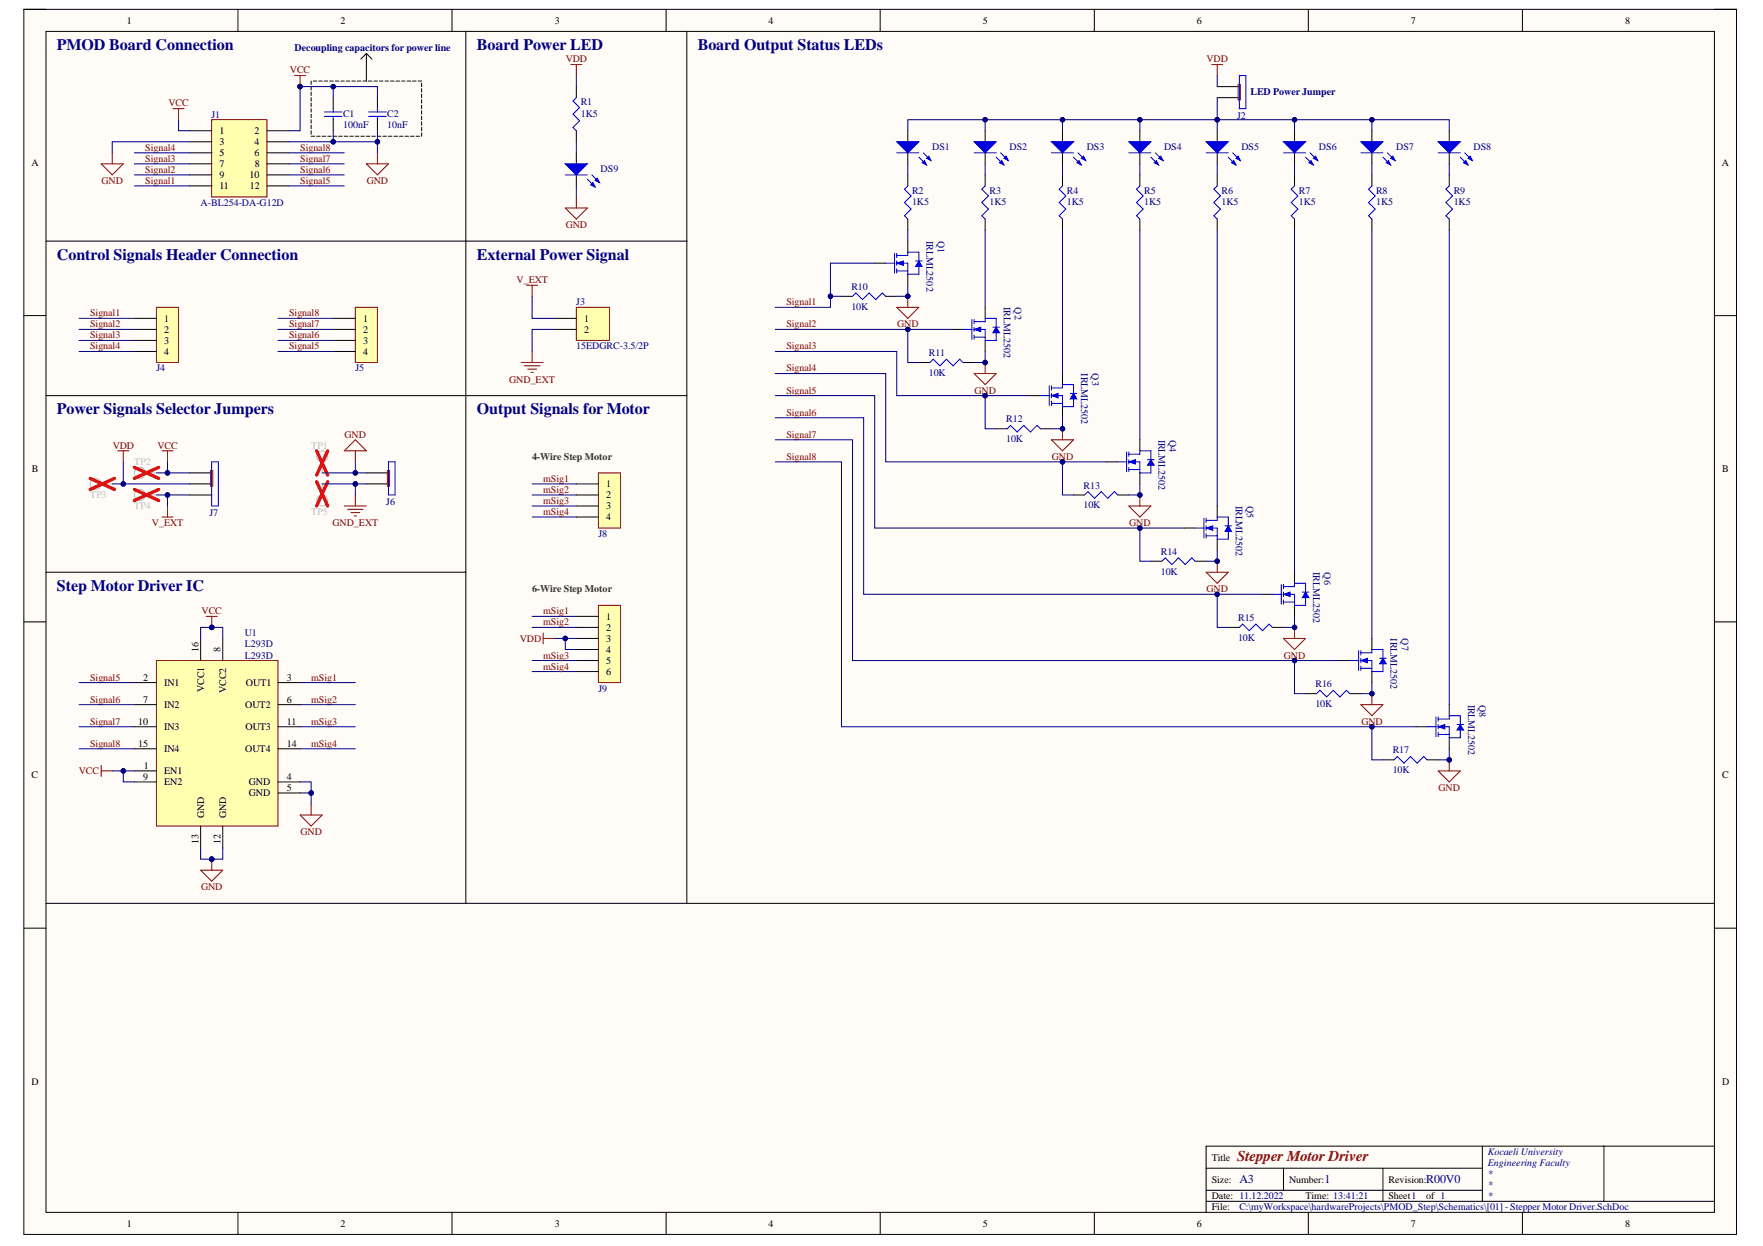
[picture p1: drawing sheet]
<svg xmlns="http://www.w3.org/2000/svg" width="297mm" height="210mm" viewBox="0 0 297 210" stroke-linecap="round" stroke-linejoin="round" font-family="sans-serif">
<path d="M4 1.6h288.6v206.4h-288.6z" fill-rule="evenodd" fill="#fffcf8"/>
<path d="M4 1.6h288.6v206.4h-288.6z" fill="none" stroke="#000" stroke-width=".17"/>
<path d="M7.7 5.3h281.2v198.9h-281.2z" fill-rule="evenodd" fill="#fffcf8"/>
<g fill="none" stroke="#000" stroke-width=".17">
<path d="M4 1.6h3.7M7.7 5.3h281.2v198.9h-281.2zM40.1 1.6v3.7M76.2 1.6v3.7M112.2 1.6v3.7M148.3 1.6v3.7M184.4 1.6v3.7M220.4 1.6v3.7M256.5 1.6v3.7M288.9 1.6h3.7v3.7M4 53.2h3.7M147.4 44.3h1.8"/>
<path d="M152.9 40.6v1.9M152.9 46.2v1.9M288.9 53.2h3.7M4 104.8h3.7M288.9 104.8h3.7M4 156.4h3.7M288.9 156.4h3.7M203.2 196.8h46.6M216.2 196.8v3.7M233 196.8v5.6M249.8 193.1v9.3M270.2 193.1v9.3"/>
<path d="M288.9 193.1h-85.7v11.1M40.1 204.2v3.8M76.2 204.2v3.8M112.2 204.2v3.8M148.3 204.2v3.8M184.4 204.2v3.8M203.2 202.4h85.7M203.2 200.5h46.6M220.4 204.2v3.8M256.5 204.2v3.8M292.6 204.2v3.8"/>
</g>
<path d="M149.2 44.3h1.5M150.7 42.7v3.3M151.1 43h1.8M151.1 44.3h1.8v1.9M151.1 45.6h1.8M151.1 42.7v.7M151.1 44v.7M151.1 45.3v.7" fill="none" stroke="#00f" stroke-width=".17"/>
<path d="M151.1 44.3l1.1-.3v.7z" fill="#00f"/>
<path d="M151.1 44.3l1.1-.3v.7zM152.9 43v-.5h1.9v1.5M154.8 44.9v1.3h-1.9" fill="none" stroke="#00f" stroke-width=".17"/>
<path d="M154.8 44l.6 .9h-1.1z" fill="#00f"/>
<path d="M143.6 49.9l.6-.5 1.1 1.1 1.1-1.1 1.2 1.1 1.1-1.1 .5 .5M154.3 44h1.1M154.8 44l.6 .9h-1.1z" fill="none" stroke="#00f" stroke-width=".17"/>
<path d="M141.8 49.9h1.8M149.2 49.9h1.9" fill="none" stroke="#000" stroke-width=".17"/>
<path d="M151.1 51.8h3.7l-1.9 1.8zM152.9 49.9v1.9" fill="none" stroke="#800000" stroke-width=".17"/>
<circle cx="152.9" cy="49.9" r=".37" fill="#000080"/>
<circle cx="152.9" cy="49.9" r=".37" fill="none" stroke="#000080" stroke-width=".17"/>
<path d="M152.9 22v1.9M152.9 25.7v1.9M152.9 29.5v1.8M152.9 36.9v1.9" fill="none" stroke="#000" stroke-width=".17"/>
<path d="M152.9 31.3l-.5 .6 1.1 1.1-1.1 1.1 1.1 1.1-1.1 1.1 .5 .6" fill="none" stroke="#00f" stroke-width=".17"/>
<path d="M151.1 23.9h3.7l-1.9 1.8z" fill="#00f"/>
<path d="M151.1 23.9h3.7l-1.9 1.8zM154.8 26.5l1.3 1.3M155.6 25.7l1.3 1.3" fill="none" stroke="#00f" stroke-width=".17"/>
<path d="M155.4 27.4l.3-.4 .4 .8z" fill="#00f"/>
<path d="M155.4 27.4l.3-.4 .4 .8z" fill="none" stroke="#00f" stroke-width=".17"/>
<path d="M156.1 26.7l.4-.4 .4 .7z" fill="#00f"/>
<path d="M151.1 25.7h3.7M156.1 26.7l.4-.4 .4 .7zM162.3 55.5h1.4M163.7 53.8v3.4M164.1 54.2h1.9M164.1 55.5h1.9v1.9M164.1 56.8h1.9M164.1 53.8v.8M164.1 55.1v.8M164.1 56.4v.8" fill="none" stroke="#00f" stroke-width=".17"/>
<path d="M160.4 55.5h1.9M166 51.8v1.8M166 57.4v1.8" fill="none" stroke="#000" stroke-width=".17"/>
<path d="M164.1 55.5l1.1-.4v.8z" fill="#00f"/>
<path d="M164.1 55.5l1.1-.4v.8zM166 54.2v-.6h1.8v1.5M167.8 56.1v1.3h-1.8" fill="none" stroke="#00f" stroke-width=".17"/>
<path d="M167.8 55.1l.6 1h-1.1z" fill="#00f"/>
<path d="M167.3 55.1h1.1M167.8 55.1l.6 1h-1.1zM156.7 61.1l.5-.6 1.2 1.1 1.1-1.1 1.1 1.1 1.1-1.1 .6 .6" fill="none" stroke="#00f" stroke-width=".17"/>
<path d="M154.8 61.1h1.9M162.3 61.1h1.8" fill="none" stroke="#000" stroke-width=".17"/>
<path d="M164.1 62.9h3.7l-1.8 1.9zM166 61.1v1.8" fill="none" stroke="#800000" stroke-width=".17"/>
<circle cx="166" cy="61.1" r=".37" fill="#000080"/>
<circle cx="166" cy="61.1" r=".37" fill="none" stroke="#000080" stroke-width=".17"/>
<path d="M166 22v1.9M166 25.7v1.9M166 29.5v1.8M166 36.9v1.9" fill="none" stroke="#000" stroke-width=".17"/>
<path d="M166 31.3l-.6 .6 1.1 1.1-1.1 1.1 1.1 1.1-1.1 1.1 .6 .6" fill="none" stroke="#00f" stroke-width=".17"/>
<path d="M164.1 23.9h3.7l-1.8 1.8z" fill="#00f"/>
<path d="M164.1 23.9h3.7l-1.8 1.8zM167.8 26.5l1.3 1.3M168.6 25.7l1.3 1.3" fill="none" stroke="#00f" stroke-width=".17"/>
<path d="M168.4 27.4l.4-.4 .3 .8z" fill="#00f"/>
<path d="M168.4 27.4l.4-.4 .3 .8z" fill="none" stroke="#00f" stroke-width=".17"/>
<path d="M169.1 26.7l.4-.4 .4 .7z" fill="#00f"/>
<path d="M164.1 25.7h3.7M169.1 26.7l.4-.4 .4 .7zM179 31.3l-.5 .6 1.1 1.1-1.1 1.1 1.1 1.1-1.1 1.1 .5 .6" fill="none" stroke="#00f" stroke-width=".17"/>
<path d="M179 22v1.9M179 25.7v1.9M179 29.5v1.8M179 36.9v1.9" fill="none" stroke="#000" stroke-width=".17"/>
<path d="M177.2 23.9h3.7l-1.9 1.8z" fill="#00f"/>
<path d="M177.2 23.9h3.7l-1.9 1.8zM180.9 26.5l1.3 1.3M181.6 25.7l1.3 1.4" fill="none" stroke="#00f" stroke-width=".17"/>
<path d="M181.4 27.4l.4-.3 .4 .7z" fill="#00f"/>
<path d="M181.4 27.4l.4-.3 .4 .7z" fill="none" stroke="#00f" stroke-width=".17"/>
<path d="M182.2 26.7l.4-.4 .3 .8z" fill="#00f"/>
<path d="M177.2 25.7h3.7M182.2 26.7l.4-.4 .3 .8zM192 31.3l-.5 .6 1.1 1.1-1.1 1.1 1.1 1.1-1.1 1.1 .5 .6" fill="none" stroke="#00f" stroke-width=".17"/>
<path d="M192 22v1.9M192 25.7v1.9M192 29.5v1.8M192 36.9v1.9" fill="none" stroke="#000" stroke-width=".17"/>
<path d="M190.2 23.9h3.7l-1.9 1.8z" fill="#00f"/>
<path d="M190.2 23.9h3.7l-1.9 1.8zM193.9 26.5l1.3 1.3M194.6 25.7l1.4 1.4" fill="none" stroke="#00f" stroke-width=".17"/>
<path d="M194.5 27.4l.3-.3 .4 .7z" fill="#00f"/>
<path d="M194.5 27.4l.3-.3 .4 .7z" fill="none" stroke="#00f" stroke-width=".17"/>
<path d="M195.2 26.7l.4-.4 .4 .8z" fill="#00f"/>
<path d="M190.2 25.7h3.7M195.2 26.7l.4-.4 .4 .8zM205.1 31.3l-.6 .6 1.1 1.1-1.1 1.1 1.1 1.1-1.1 1.1 .6 .6" fill="none" stroke="#00f" stroke-width=".17"/>
<path d="M205.1 22v1.9M205.1 25.7v1.9M205.1 29.5v1.8M205.1 36.9v1.9" fill="none" stroke="#000" stroke-width=".17"/>
<path d="M203.2 23.9h3.7l-1.8 1.8z" fill="#00f"/>
<path d="M203.2 23.9h3.7l-1.8 1.8zM206.9 26.5l1.3 1.3M207.7 25.7l1.3 1.4" fill="none" stroke="#00f" stroke-width=".17"/>
<path d="M207.5 27.4l.4-.3 .3 .7z" fill="#00f"/>
<path d="M207.5 27.4l.4-.3 .3 .7z" fill="none" stroke="#00f" stroke-width=".17"/>
<path d="M208.2 26.7l.4-.4 .4 .8z" fill="#00f"/>
<path d="M203.2 25.7h3.7M208.2 26.7l.4-.4 .4 .8zM218.1 31.3l-.6 .6 1.2 1.1-1.2 1.1 1.2 1.1-1.2 1.1 .6 .6" fill="none" stroke="#00f" stroke-width=".17"/>
<path d="M218.1 22v1.9M218.1 25.7v1.9M218.1 29.5v1.8M218.1 36.9v1.9" fill="none" stroke="#000" stroke-width=".17"/>
<path d="M216.2 23.9h3.8l-1.9 1.8z" fill="#00f"/>
<path d="M216.2 23.9h3.8l-1.9 1.8zM220 26.5l1.3 1.3M220.7 25.7l1.3 1.4" fill="none" stroke="#00f" stroke-width=".17"/>
<path d="M220.5 27.4l.4-.3 .4 .7z" fill="#00f"/>
<path d="M220.5 27.4l.4-.3 .4 .7z" fill="none" stroke="#00f" stroke-width=".17"/>
<path d="M221.3 26.7l.3-.4 .4 .8z" fill="#00f"/>
<path d="M216.2 25.7h3.8M221.3 26.7l.3-.4 .4 .8zM231.1 31.3l-.5 .6 1.1 1.1-1.1 1.1 1.1 1.1-1.1 1.1 .5 .6" fill="none" stroke="#00f" stroke-width=".17"/>
<path d="M231.1 22v1.9M231.1 25.7v1.9M231.1 29.5v1.8M231.1 36.9v1.9" fill="none" stroke="#000" stroke-width=".17"/>
<path d="M229.3 23.9h3.7l-1.9 1.8z" fill="#00f"/>
<path d="M229.3 23.9h3.7l-1.9 1.8zM233 26.5l1.3 1.3M233.7 25.7l1.4 1.4" fill="none" stroke="#00f" stroke-width=".17"/>
<path d="M233.6 27.4l.3-.3 .4 .7z" fill="#00f"/>
<path d="M233.6 27.4l.3-.3 .4 .7z" fill="none" stroke="#00f" stroke-width=".17"/>
<path d="M234.3 26.7l.4-.4 .4 .8z" fill="#00f"/>
<path d="M229.3 25.7h3.7M234.3 26.7l.4-.4 .4 .8zM244.2 31.3l-.6 .6 1.1 1.1-1.1 1.1 1.1 1.1-1.1 1.1 .6 .6" fill="none" stroke="#00f" stroke-width=".17"/>
<path d="M244.2 22v1.9M244.2 25.7v1.9M244.2 29.5v1.8M244.2 36.9v1.9" fill="none" stroke="#000" stroke-width=".17"/>
<path d="M242.3 23.9h3.7l-1.8 1.8z" fill="#00f"/>
<path d="M242.3 23.9h3.7l-1.8 1.8zM246 26.5l1.3 1.3M246.8 25.7l1.3 1.4" fill="none" stroke="#00f" stroke-width=".17"/>
<path d="M246.6 27.4l.4-.3 .3 .7z" fill="#00f"/>
<path d="M246.6 27.4l.4-.3 .3 .7z" fill="none" stroke="#00f" stroke-width=".17"/>
<path d="M247.3 26.7l.4-.4 .4 .8z" fill="#00f"/>
<path d="M242.3 25.7h3.7M247.3 26.7l.4-.4 .4 .8zM175.3 66.6h1.5M176.8 65v3.3M177.2 65.3h1.8M177.2 66.6h1.8v1.9M177.2 68h1.8M177.2 65v.7M177.2 66.3v.7M177.2 67.6v.7" fill="none" stroke="#00f" stroke-width=".17"/>
<path d="M173.4 66.6h1.9M179 62.9v1.9M179 68.5v1.9" fill="none" stroke="#000" stroke-width=".17"/>
<path d="M177.2 66.6l1.1-.3v.7z" fill="#00f"/>
<path d="M177.2 66.6l1.1-.3v.7zM179 65.3v-.5h1.9v1.5M180.9 67.2v1.3h-1.9" fill="none" stroke="#00f" stroke-width=".17"/>
<path d="M180.9 66.3l.5 .9h-1.1z" fill="#00f"/>
<path d="M172.5 71.7l-1.1 1.1-1.1-1.1-.6 .5M172.5 71.7l1.1 1.1 1.1-1.1 .6 .5M180.3 66.3h1.1M180.9 66.3l.5 .9h-1.1z" fill="none" stroke="#00f" stroke-width=".17"/>
<path d="M167.8 72.2h1.9M175.3 72.2h1.9" fill="none" stroke="#000" stroke-width=".17"/>
<path d="M177.2 74.1h3.7l-1.9 1.8zM179 72.2v1.9" fill="none" stroke="#800000" stroke-width=".17"/>
<circle cx="179" cy="72.2" r=".37" fill="#000080"/>
<circle cx="179" cy="72.2" r=".37" fill="none" stroke="#000080" stroke-width=".17"/>
<path d="M186.5 77.8h1.8M192 74.1v1.8M192 79.7v1.8" fill="none" stroke="#000" stroke-width=".17"/>
<path d="M188.3 77.8h1.5M189.8 76.1v3.4M190.2 76.5h1.8M190.2 77.8h1.8v1.9M190.2 79.1h1.8M190.2 76.1v.8M190.2 77.4v.8M190.2 78.7v.8" fill="none" stroke="#00f" stroke-width=".17"/>
<path d="M190.2 77.8l1.1-.4v.8z" fill="#00f"/>
<path d="M190.2 77.8l1.1-.4v.8zM192 76.5v-.6h1.9v1.5M193.9 78.4v1.3h-1.9" fill="none" stroke="#00f" stroke-width=".17"/>
<path d="M193.9 77.4l.6 1h-1.2z" fill="#00f"/>
<path d="M193.3 77.4h1.2M193.9 77.4l.6 1h-1.2zM182.7 83.4l.6-.6 1.1 1.1 1.1-1.1 1.1 1.1 1.2-1.1 .5 .6" fill="none" stroke="#00f" stroke-width=".17"/>
<path d="M180.9 83.4h1.8M188.3 83.4h1.9" fill="none" stroke="#000" stroke-width=".17"/>
<path d="M190.2 85.2h3.7l-1.9 1.9zM192 83.4v1.8" fill="none" stroke="#800000" stroke-width=".17"/>
<circle cx="192" cy="83.4" r=".37" fill="#000080"/>
<circle cx="192" cy="83.4" r=".37" fill="none" stroke="#000080" stroke-width=".17"/>
<path d="M199.5 89h1.9M205.1 85.2v1.9M205.1 90.8v1.9" fill="none" stroke="#000" stroke-width=".17"/>
<path d="M201.4 89h1.4M202.8 87.3v3.3M203.2 87.7h1.9M203.2 89h1.9v1.8M203.2 90.3h1.9M203.2 87.3v.7M203.2 88.6v.7M203.2 89.9v.7" fill="none" stroke="#00f" stroke-width=".17"/>
<path d="M203.2 89l1.1-.4v.7z" fill="#00f"/>
<path d="M203.2 89l1.1-.4v.7zM205.1 87.7v-.6h1.8v1.5M206.9 89.5v1.3h-1.8" fill="none" stroke="#00f" stroke-width=".17"/>
<path d="M206.9 88.6l.6 .9h-1.1z" fill="#00f"/>
<path d="M195.8 94.5l.5-.5 1.2 1.1 1.1-1.1 1.1 1.1 1.1-1.1 .6 .5M206.4 88.6h1.1M206.9 88.6l.6 .9h-1.1z" fill="none" stroke="#00f" stroke-width=".17"/>
<path d="M193.9 94.5h1.9M201.4 94.5h1.8" fill="none" stroke="#000" stroke-width=".17"/>
<path d="M203.2 96.4h3.7l-1.8 1.9zM205.1 94.5v1.9" fill="none" stroke="#800000" stroke-width=".17"/>
<circle cx="205.1" cy="94.5" r=".37" fill="#000080"/>
<circle cx="205.1" cy="94.5" r=".37" fill="none" stroke="#000080" stroke-width=".17"/>
<path d="M218.1 96.4v1.9M212.5 100.1h1.9M218.1 102v1.8" fill="none" stroke="#000" stroke-width=".17"/>
<path d="M215.9 98.4v3.4M216.2 98.8h1.9M216.2 98.4v.8M216.2 99.7v.8M214.4 100.1h1.5M216.2 100.1h1.9v1.9M216.2 101.4h1.9M216.2 101v.8" fill="none" stroke="#00f" stroke-width=".17"/>
<path d="M216.2 100.1l1.2-.4v.8z" fill="#00f"/>
<path d="M218.1 98.8v-.5h1.9v1.4M216.2 100.1l1.2-.4v.8zM220 100.7v1.3h-1.9" fill="none" stroke="#00f" stroke-width=".17"/>
<path d="M220 99.7l.5 1h-1.1z" fill="#00f"/>
<path d="M219.4 99.7h1.1M220 99.7l.5 1h-1.1zM208.8 105.7l.6-.6 1.1 1.2 1.1-1.2 1.1 1.2 1.1-1.2 .6 .6" fill="none" stroke="#00f" stroke-width=".17"/>
<path d="M206.9 105.7h1.9M214.4 105.7h1.8" fill="none" stroke="#000" stroke-width=".17"/>
<path d="M216.2 107.6h3.8l-1.9 1.8zM218.1 105.7v1.9" fill="none" stroke="#800000" stroke-width=".17"/>
<circle cx="218.1" cy="105.7" r=".37" fill="#000080"/>
<circle cx="218.1" cy="105.7" r=".37" fill="none" stroke="#000080" stroke-width=".17"/>
<path d="M225.6 111.3h1.8M231.1 107.6v1.8M231.1 113.1v1.9" fill="none" stroke="#000" stroke-width=".17"/>
<path d="M227.4 111.3h1.5M228.9 109.6v3.3M229.3 110h1.8M229.3 111.3h1.8v1.8M229.3 112.6h1.8M229.3 109.6v.7M229.3 110.9v.7M229.3 112.2v.7" fill="none" stroke="#00f" stroke-width=".17"/>
<path d="M229.3 111.3l1.1-.4v.7z" fill="#00f"/>
<path d="M229.3 111.3l1.1-.4v.7zM231.1 110v-.6h1.9v1.5M233 111.8v1.3h-1.9" fill="none" stroke="#00f" stroke-width=".17"/>
<path d="M233 110.9l.6 .9h-1.2z" fill="#00f"/>
<path d="M221.8 116.9l.6-.6 1.1 1.1 1.1-1.1 1.1 1.1 1.2-1.1 .5 .6M232.4 110.9h1.2M233 110.9l.6 .9h-1.2z" fill="none" stroke="#00f" stroke-width=".17"/>
<path d="M220 116.9h1.8M227.4 116.9h1.9" fill="none" stroke="#000" stroke-width=".17"/>
<path d="M229.3 118.7h3.7l-1.9 1.9zM231.1 116.9v1.8" fill="none" stroke="#800000" stroke-width=".17"/>
<circle cx="231.1" cy="116.9" r=".37" fill="#000080"/>
<circle cx="231.1" cy="116.9" r=".37" fill="none" stroke="#000080" stroke-width=".17"/>
<path d="M244.2 118.7v1.9M238.6 122.4h1.8M244.2 124.3v1.8" fill="none" stroke="#000" stroke-width=".17"/>
<path d="M240.4 122.4h1.5M241.9 120.8v3.3M242.3 121.1h1.9M242.3 122.4h1.9v1.9M242.3 123.7h1.9M242.3 120.8v.7M242.3 122.1v.7M242.3 123.4v.7" fill="none" stroke="#00f" stroke-width=".17"/>
<path d="M242.3 122.4l1.1-.3v.7z" fill="#00f"/>
<path d="M242.3 122.4l1.1-.3v.7zM244.2 121.1v-.5h1.8v1.5M246 123v1.3h-1.8" fill="none" stroke="#00f" stroke-width=".17"/>
<path d="M246 122.1l.6 .9h-1.1z" fill="#00f"/>
<path d="M234.9 128l.5-.5 1.1 1.1 1.2-1.1 1.1 1.1 1.1-1.1 .5 .5M245.5 122.1h1.1M246 122.1l.6 .9h-1.1z" fill="none" stroke="#00f" stroke-width=".17"/>
<path d="M233 128h1.9M240.4 128h1.9" fill="none" stroke="#000" stroke-width=".17"/>
<path d="M242.3 129.9h3.7l-1.8 1.8zM244.2 128v1.9" fill="none" stroke="#800000" stroke-width=".17"/>
<circle cx="244.2" cy="128" r=".38" fill="#000080"/>
<circle cx="244.2" cy="128" r=".38" fill="none" stroke="#000080" stroke-width=".17"/>
<path d="M205.1 14.6h3.7M205.1 16.5h3.7" fill="none" stroke="#000" stroke-width=".17"/>
<path d="M208.6 14.2h.4v2.6h-.4z" fill="none" stroke="#980000" stroke-width=".17"/>
<path d="M208.8 12.7h1.1v5.6h-1.1z" fill="none" stroke="#00f" stroke-width=".17"/>
<path d="M204.2 10.9h1.8M205.1 10.9v1.8" fill="none" stroke="#800000" stroke-width=".17"/>
<path d="M35.7 20.2h9.3v13h-9.3z" fill-rule="evenodd" fill="#ffffb0"/>
<path d="M29.2 18.3h1.8M30.1 18.3v1.9M49.6 12.7h1.9M50.6 12.7v1.9M35.7 20.2h9.3v13h-9.3z" fill="none" stroke="#800000" stroke-width=".17"/>
<path d="M31.9 22h3.8M31.9 23.9h3.8M31.9 25.7h3.8M31.9 27.6h3.8M31.9 29.5h3.8M31.9 31.3h3.8M45 22h3.7M45 23.9h3.7M45 25.7h3.7M45 27.6h3.7M45 29.5h3.7M45 31.3h3.7" fill="none" stroke="#000" stroke-width=".17"/>
<circle cx="50.6" cy="14.6" r=".37" fill="#000080"/>
<circle cx="50.6" cy="14.6" r=".37" fill="none" stroke="#000080" stroke-width=".17"/>
<path d="M96.2 10.9h1.8M97.1 10.9v1.8M17 27.6h3.8l-1.9 1.9zM18.9 25.7v1.9M61.7 27.6h3.8l-1.9 1.9zM63.6 25.7v1.9" fill="none" stroke="#800000" stroke-width=".17"/>
<g fill="none" stroke="#000" stroke-width=".17">
<path d="M52.4 13.7v.5M52.4 14.6v.6M52.4 15.5v.6M52.4 16.4v.6M52.4 17.4v.6M52.4 18.3v.6M52.4 19.2v.6M52.8 13.7h.6M53.7 13.7h.6M54.6 13.7h.6M55.6 13.7h.5M56.1 16.4v1.9"/>
<path d="M56.5 13.7h.6M57.4 13.7h.6M58.4 13.7h.5M59.3 13.7h.6M60.2 13.7h.6M61.7 9v4.7h-.6M61.7 9l-.9 .9M61.7 9l1 .9M62.1 13.7h.6M63 13.7h.6M63.6 16.4v1.9M63.9 13.7h.6"/>
<path d="M64.9 13.7h.6M65.8 13.7h.6M66.7 13.7h.6M67.7 13.7h.5M68.6 13.7h.6M69.5 13.7h.6M70.5 13.7h.5M71 14v.6M71 14.9v.6M71 15.9v.5M71 16.8v.6M71 17.7v.6"/>
<path d="M71 18.7v.5M71 19.6v.6M52.4 20.2v.5M52.4 21.1v.6M52.4 22v.6M52.4 23h.6M53.4 23h.5M54.3 23h.6M55.2 23h.6M56.1 20.2v1.8M56.1 23h.6M57.1 23h.6"/>
<path d="M58 23h.6M58.9 23h.6M59.9 23h.5M60.8 23h.6M61.7 23h.6M62.7 23h.5M63.6 20.2v1.8M63.6 23h.6M64.5 23h.6M65.5 23h.5M66.4 23h.6M67.3 23h.6"/>
<path d="M68.2 23h.6M69.2 23h.6M70.1 23h.6M71 20.5v.6M71 21.4v.6M71 22.4v.6M97.1 25.7v1.9M97.1 29.5v1.8"/>
</g>
<path d="M54.7 18.9h2.9M54.7 19.6h2.9M56.1 18.3v.6M56.1 19.6v.6M62.1 18.9h3M62.1 19.6h3M63.6 18.3v.6M63.6 19.6v.6" fill="none" stroke="#00f" stroke-width=".17"/>
<path d="M95.2 27.6h3.8l-1.9 1.9z" fill="#00f"/>
<path d="M95.2 27.6h3.8l-1.9 1.9zM99 30.2l1.3 1.3M99.7 29.5l1.3 1.3" fill="none" stroke="#00f" stroke-width=".17"/>
<path d="M99.5 31.1l.4-.3 .4 .7z" fill="#00f"/>
<path d="M99.5 31.1l.4-.3 .4 .7z" fill="none" stroke="#00f" stroke-width=".17"/>
<path d="M100.6 30l.4 .8-.7-.4z" fill="#00f"/>
<path d="M97.1 16.4l-.6 .6 1.2 1.1-1.2 1.1 1.2 1.2-1.2 1.1 .6 .5M95.2 29.5h3.8M100.6 30l.4 .8-.7-.4z" fill="none" stroke="#00f" stroke-width=".17"/>
<path d="M78.5 5.3v61.3h-70.8M97.1 14.6v1.8M115.7 5.3v35.3h-108M97.1 22v1.9" fill="none" stroke="#000" stroke-width=".17"/>
<path d="M95.2 35h3.8l-1.9 1.9zM97.1 33.2v1.8" fill="none" stroke="#800000" stroke-width=".17"/>
<path d="M26.4 51.8h3.7v9.3h-3.7z" fill-rule="evenodd" fill="#ffffb0"/>
<path d="M26.4 51.8h3.7v9.3h-3.7z" fill="none" stroke="#800000" stroke-width=".17"/>
<path d="M22.6 53.6h3.8M22.6 55.5h3.8M22.6 57.4h3.8M22.6 59.2h3.8" fill="none" stroke="#000" stroke-width=".17"/>
<path d="M26.4 111.3h20.4v27.9h-20.4z" fill-rule="evenodd" fill="#ffffb0"/>
<path d="M26.4 111.3h20.4v27.9h-20.4zM34.7 103.8h1.9M35.7 103.8v1.9" fill="none" stroke="#800000" stroke-width=".17"/>
<g fill="none" stroke="#000" stroke-width=".17">
<path d="M22.6 115h3.8M22.6 118.7h3.8M33.8 107.6v3.7M37.5 107.6v3.7M46.8 115h3.8M46.8 118.7h3.8M22.6 129.9h3.8M22.6 131.7h3.8M22.6 122.4h3.8M22.6 126.1h3.8M33.8 139.2v3.7M37.5 139.2v3.7"/>
<path d="M46.8 131.7h3.8M46.8 133.6h3.8M46.8 122.4h3.8M46.8 126.1h3.8"/>
</g>
<circle cx="35.7" cy="105.7" r=".37" fill="#000080"/>
<circle cx="35.7" cy="105.7" r=".37" fill="none" stroke="#000080" stroke-width=".17"/>
<path d="M33.8 146.6h3.7l-1.8 1.9zM35.7 144.7v1.9" fill="none" stroke="#800000" stroke-width=".17"/>
<circle cx="35.7" cy="144.7" r=".37" fill="#000080"/>
<circle cx="35.7" cy="144.7" r=".37" fill="none" stroke="#000080" stroke-width=".17"/>
<path d="M17.1 128.9v1.9M17.1 129.9h1.8M50.6 137.3h3.7l-1.9 1.9zM52.4 135.4v1.9" fill="none" stroke="#800000" stroke-width=".17"/>
<path d="M59.9 51.8h3.7v9.3h-3.7z" fill-rule="evenodd" fill="#ffffb0"/>
<path d="M59.9 51.8h3.7v9.3h-3.7z" fill="none" stroke="#800000" stroke-width=".17"/>
<path d="M56.1 53.6h3.8M56.1 55.5h3.8M56.1 57.4h3.8M56.1 59.2h3.8" fill="none" stroke="#000" stroke-width=".17"/>
<path d="M97.1 51.8h5.6v5.6h-5.6z" fill-rule="evenodd" fill="#ffffb0"/>
<g fill="none" stroke="#800000" stroke-width=".17">
<path d="M88.7 48.1h1.9M89.7 48.1v1.8M89.7 59.2v1.9M97.1 51.8h5.6v5.6h-5.6zM19.8 75.9h1.9M20.8 75.9v1.9M27.3 75.9h1.9M28.2 75.9v1.9M58 75.9l1.9-1.8 1.8 1.8zM59.9 75.9v1.9M87.8 61.1h3.7M88.4 61.6h2.6"/>
<path d="M88.9 62.2h1.5M89.5 62.7h.3M27.3 87.1h1.9M28.2 85.2v1.9M58 85.2h3.7M58.6 85.8h2.6M59.1 86.4h1.5M59.7 86.9h.4M59.9 83.4v1.8"/>
</g>
<path d="M93.4 53.6h3.7M93.4 55.5h3.7M115.7 40.6v26h-37.2v85.6h-70.8M61.7 79.7h3.8M7.7 96.4h70.8M61.7 81.5h3.8" fill="none" stroke="#000" stroke-width=".17"/>
<path d="M65.3 79.3h.3v2.6h-.3z" fill="none" stroke="#980000" stroke-width=".17"/>
<path d="M65.5 77.8h1.1v5.6h-1.1z" fill="none" stroke="#00f" stroke-width=".17"/>
<g fill="none" stroke="#bfbebc" stroke-width=".17">
<path d="M54.3 77.8v1.9"/>
<circle cx="54.3" cy="76.9" r=".93"/>
</g>
<path d="M53.4 75.9l1.8 4.1M55.2 75.9l-1.8 4.1" fill="none" stroke="#f00" stroke-width=".55"/>
<path d="M152.9 48.1v1.8h-1.8" fill="none" stroke="#000080" stroke-width=".17"/>
<circle cx="152.9" cy="49.9" r=".37" fill="#000080"/>
<g fill="none" stroke="#000080" stroke-width=".17">
<path d="M147.4 44.3h-7.5v5.6h1.9"/>
<circle cx="152.9" cy="49.9" r=".37"/>
</g>
<circle cx="139.9" cy="49.9" r=".37" fill="#000080"/>
<g fill="none" stroke="#000080" stroke-width=".17">
<path d="M152.9 27.6v1.9M152.9 38.8v1.8M166 59.2v1.9h-1.9"/>
<circle cx="139.9" cy="49.9" r=".37"/>
</g>
<circle cx="166" cy="61.1" r=".37" fill="#000080"/>
<g fill="none" stroke="#000080" stroke-width=".17">
<path d="M160.4 55.5h-7.5v5.6h1.9"/>
<circle cx="166" cy="61.1" r=".37"/>
</g>
<circle cx="152.9" cy="55.5" r=".37" fill="#000080"/>
<g fill="none" stroke="#000080" stroke-width=".17">
<path d="M166 27.6v1.9M179 27.6v1.9M218.1 27.6v1.9M179 70.4v1.8h-1.8"/>
<circle cx="152.9" cy="55.5" r=".37"/>
</g>
<circle cx="179" cy="72.2" r=".37" fill="#000080"/>
<g fill="none" stroke="#000080" stroke-width=".17">
<path d="M173.4 66.6h-7.4v5.6h1.8"/>
<circle cx="179" cy="72.2" r=".37"/>
</g>
<circle cx="166" cy="66.6" r=".37" fill="#000080"/>
<g fill="none" stroke="#000080" stroke-width=".17">
<path d="M192 81.5v1.9h-1.8"/>
<circle cx="166" cy="66.6" r=".37"/>
</g>
<circle cx="192" cy="83.4" r=".37" fill="#000080"/>
<g fill="none" stroke="#000080" stroke-width=".17">
<path d="M186.5 77.8h-7.5v5.6h1.9"/>
<circle cx="192" cy="83.4" r=".37"/>
</g>
<circle cx="179" cy="77.8" r=".37" fill="#000080"/>
<g fill="none" stroke="#000080" stroke-width=".17">
<path d="M205.1 92.7v1.8h-1.9"/>
<circle cx="179" cy="77.8" r=".37"/>
</g>
<circle cx="205.1" cy="94.5" r=".37" fill="#000080"/>
<g fill="none" stroke="#000080" stroke-width=".17">
<path d="M199.5 89h-7.5v5.5h1.9"/>
<circle cx="205.1" cy="94.5" r=".37"/>
</g>
<circle cx="192" cy="89" r=".37" fill="#000080"/>
<g fill="none" stroke="#000080" stroke-width=".17">
<path d="M218.1 103.8v1.9h-1.9"/>
<circle cx="192" cy="89" r=".37"/>
</g>
<circle cx="218.1" cy="105.7" r=".37" fill="#000080"/>
<g fill="none" stroke="#000080" stroke-width=".17">
<path d="M212.5 100.1h-7.4v5.6h1.8"/>
<circle cx="218.1" cy="105.7" r=".37"/>
</g>
<circle cx="205.1" cy="100.1" r=".37" fill="#000080"/>
<g fill="none" stroke="#000080" stroke-width=".17">
<path d="M231.1 115v1.9h-1.8"/>
<circle cx="205.1" cy="100.1" r=".37"/>
</g>
<circle cx="231.1" cy="116.9" r=".37" fill="#000080"/>
<g fill="none" stroke="#000080" stroke-width=".17">
<path d="M225.6 111.3h-7.5v5.6h1.9"/>
<circle cx="231.1" cy="116.9" r=".37"/>
</g>
<circle cx="218.1" cy="111.3" r=".37" fill="#000080"/>
<g fill="none" stroke="#000080" stroke-width=".17">
<path d="M244.2 126.1v1.9h-1.9"/>
<circle cx="218.1" cy="111.3" r=".37"/>
</g>
<circle cx="244.2" cy="128" r=".38" fill="#000080"/>
<g fill="none" stroke="#000080" stroke-width=".17">
<path d="M238.6 122.4h-7.5v5.6h1.9"/>
<circle cx="244.2" cy="128" r=".38"/>
</g>
<circle cx="231.1" cy="122.4" r=".37" fill="#000080"/>
<g fill="none" stroke="#000080" stroke-width=".17">
<path d="M205.1 16.5v5.5M166 38.8v13M179 38.8v24.1M192 27.6v1.9M192 38.8v35.3M205.1 27.6v1.9M205.1 38.8v46.4M218.1 38.8v57.6M231.1 27.6v1.9M231.1 38.8v68.8M244.2 27.6v1.9M244.2 38.8v79.9"/>
<circle cx="231.1" cy="122.4" r=".37"/>
</g>
<circle cx="205.1" cy="20.2" r=".37" fill="#000080"/>
<g fill="none" stroke="#000080" stroke-width=".17">
<path d="M205.1 20.2h-52.1v1.8"/>
<circle cx="205.1" cy="20.2" r=".37"/>
</g>
<circle cx="166" cy="20.2" r=".37" fill="#000080"/>
<circle cx="166" cy="20.2" r=".37" fill="none" stroke="#000080" stroke-width=".17"/>
<circle cx="179" cy="20.2" r=".37" fill="#000080"/>
<circle cx="179" cy="20.2" r=".37" fill="none" stroke="#000080" stroke-width=".17"/>
<circle cx="192" cy="20.2" r=".37" fill="#000080"/>
<circle cx="192" cy="20.2" r=".37" fill="none" stroke="#000080" stroke-width=".17"/>
<circle cx="205.1" cy="20.2" r=".37" fill="#000080"/>
<g fill="none" stroke="#000080" stroke-width=".17">
<path d="M166 20.2v1.8"/>
<circle cx="205.1" cy="20.2" r=".37"/>
</g>
<circle cx="166" cy="20.2" r=".37" fill="#000080"/>
<g fill="none" stroke="#000080" stroke-width=".17">
<path d="M179 20.2v1.8"/>
<circle cx="166" cy="20.2" r=".37"/>
</g>
<circle cx="179" cy="20.2" r=".37" fill="#000080"/>
<g fill="none" stroke="#000080" stroke-width=".17">
<path d="M205.1 20.2h13v1.8"/>
<circle cx="179" cy="20.2" r=".37"/>
</g>
<circle cx="205.1" cy="20.2" r=".37" fill="#000080"/>
<circle cx="205.1" cy="20.2" r=".37" fill="none" stroke="#000080" stroke-width=".17"/>
<circle cx="218.1" cy="20.2" r=".37" fill="#000080"/>
<g fill="none" stroke="#000080" stroke-width=".17">
<path d="M218.1 20.2h13v1.8"/>
<circle cx="218.1" cy="20.2" r=".37"/>
</g>
<circle cx="218.1" cy="20.2" r=".37" fill="#000080"/>
<circle cx="218.1" cy="20.2" r=".37" fill="none" stroke="#000080" stroke-width=".17"/>
<circle cx="231.1" cy="20.2" r=".37" fill="#000080"/>
<g fill="none" stroke="#000080" stroke-width=".17">
<path d="M231.1 20.2h13.1v1.8"/>
<circle cx="231.1" cy="20.2" r=".37"/>
</g>
<circle cx="231.1" cy="20.2" r=".37" fill="#000080"/>
<g fill="none" stroke="#000080" stroke-width=".17">
<path d="M205.1 12.7v1.9M130.6 55.5h22.3"/>
<circle cx="231.1" cy="20.2" r=".37"/>
</g>
<circle cx="152.9" cy="55.5" r=".37" fill="#000080"/>
<g fill="none" stroke="#000080" stroke-width=".17">
<path d="M192 20.2v1.8"/>
<circle cx="152.9" cy="55.5" r=".37"/>
</g>
<circle cx="192" cy="20.2" r=".37" fill="#000080"/>
<g fill="none" stroke="#000080" stroke-width=".17">
<path d="M50.6 14.6v7.4h-1.9M30.1 20.2v1.8h1.8M31.9 23.9h-13v1.8"/>
<circle cx="192" cy="20.2" r=".37"/>
</g>
<circle cx="50.6" cy="14.6" r=".37" fill="#000080"/>
<g fill="none" stroke="#000080" stroke-width=".17">
<path d="M22.6 25.7h9.3M22.6 27.6h9.3M22.6 29.5h9.3M22.6 31.3h9.3M48.7 25.7h9.3M63.6 23.9v1.8"/>
<circle cx="50.6" cy="14.6" r=".37"/>
</g>
<circle cx="63.6" cy="23.9" r=".37" fill="#000080"/>
<g fill="none" stroke="#000080" stroke-width=".17">
<path d="M56.1 22v1.9"/>
<circle cx="63.6" cy="23.9" r=".37"/>
</g>
<circle cx="56.1" cy="23.9" r=".37" fill="#000080"/>
<g fill="none" stroke="#000080" stroke-width=".17">
<path d="M56.1 14.6v1.8"/>
<circle cx="56.1" cy="23.9" r=".37"/>
</g>
<circle cx="56.1" cy="14.6" r=".37" fill="#000080"/>
<g fill="none" stroke="#000080" stroke-width=".17">
<path d="M48.7 27.6h9.3M48.7 29.5h9.3M48.7 31.3h9.3M63.6 22v1.9h-14.9"/>
<circle cx="56.1" cy="14.6" r=".37"/>
</g>
<circle cx="63.6" cy="23.9" r=".37" fill="#000080"/>
<circle cx="63.6" cy="23.9" r=".37" fill="none" stroke="#000080" stroke-width=".17"/>
<circle cx="56.1" cy="23.9" r=".37" fill="#000080"/>
<g fill="none" stroke="#000080" stroke-width=".17">
<path d="M50.6 14.6h13v1.8"/>
<circle cx="56.1" cy="23.9" r=".37"/>
</g>
<circle cx="56.1" cy="14.6" r=".37" fill="#000080"/>
<circle cx="56.1" cy="14.6" r=".37" fill="none" stroke="#000080" stroke-width=".17"/>
<circle cx="50.6" cy="14.6" r=".37" fill="#000080"/>
<g fill="none" stroke="#000080" stroke-width=".17">
<path d="M97.1 12.7v1.9M97.1 23.9v1.8M97.1 31.3v1.9M13.3 115h9.3M13.3 118.7h9.3M35.7 105.7h-1.9v1.9M13.3 122.4h9.3M13.3 126.1h9.3"/>
<circle cx="50.6" cy="14.6" r=".37"/>
</g>
<circle cx="35.7" cy="105.7" r=".37" fill="#000080"/>
<g fill="none" stroke="#000080" stroke-width=".17">
<path d="M35.7 105.7h1.8v1.9"/>
<circle cx="35.7" cy="105.7" r=".37"/>
</g>
<circle cx="35.7" cy="105.7" r=".37" fill="#000080"/>
<g fill="none" stroke="#000080" stroke-width=".17">
<path d="M33.8 142.9v1.8h1.9"/>
<circle cx="35.7" cy="105.7" r=".37"/>
</g>
<circle cx="35.7" cy="144.7" r=".37" fill="#000080"/>
<g fill="none" stroke="#000080" stroke-width=".17">
<path d="M37.5 142.9v1.8h-1.8"/>
<circle cx="35.7" cy="144.7" r=".37"/>
</g>
<circle cx="35.7" cy="144.7" r=".37" fill="#000080"/>
<g fill="none" stroke="#000080" stroke-width=".17">
<path d="M50.6 133.6h1.8"/>
<circle cx="35.7" cy="144.7" r=".37"/>
</g>
<circle cx="52.4" cy="133.6" r=".37" fill="#000080"/>
<g fill="none" stroke="#000080" stroke-width=".17">
<path d="M50.6 115h9.3M50.6 118.7h9.3M20.8 129.9v1.8h1.8M50.6 122.4h9.3M50.6 126.1h9.3"/>
<circle cx="52.4" cy="133.6" r=".37"/>
</g>
<circle cx="20.8" cy="129.9" r=".37" fill="#000080"/>
<g fill="none" stroke="#000080" stroke-width=".17">
<path d="M13.3 53.6h9.3M13.3 55.5h9.3M13.3 57.4h9.3M13.3 59.2h9.3M46.8 53.6h9.3M46.8 55.5h9.3M46.8 57.4h9.3M46.8 59.2h9.3M89.7 49.9v3.7h3.7M93.4 55.5h-3.7v3.7M28.2 77.8v1.9h3.7"/>
<circle cx="20.8" cy="129.9" r=".37"/>
</g>
<circle cx="28.2" cy="79.7" r=".37" fill="#000080"/>
<g fill="none" stroke="#000080" stroke-width=".17">
<path d="M31.9 83.4h-3.7v1.8"/>
<circle cx="28.2" cy="79.7" r=".37"/>
</g>
<circle cx="28.2" cy="83.4" r=".37" fill="#000080"/>
<g fill="none" stroke="#000080" stroke-width=".17">
<path d="M59.9 77.8v1.9h1.8"/>
<circle cx="28.2" cy="83.4" r=".37"/>
</g>
<circle cx="59.9" cy="79.7" r=".37" fill="#000080"/>
<g fill="none" stroke="#000080" stroke-width=".17">
<path d="M61.7 81.5h-1.8v1.9"/>
<circle cx="59.9" cy="79.7" r=".37"/>
</g>
<circle cx="59.9" cy="81.5" r=".37" fill="#000080"/>
<g fill="none" stroke="#000080" stroke-width=".17">
<path d="M18.9 129.9h3.7"/>
<circle cx="59.9" cy="81.5" r=".37"/>
</g>
<circle cx="20.8" cy="129.9" r=".37" fill="#000080"/>
<g fill="none" stroke="#000080" stroke-width=".17">
<path d="M50.6 131.7h1.8v3.7"/>
<circle cx="20.8" cy="129.9" r=".37"/>
</g>
<circle cx="52.4" cy="133.6" r=".37" fill="#000080"/>
<g fill="none" stroke="#000080" stroke-width=".17">
<path d="M54.3 81.5h5.6"/>
<circle cx="52.4" cy="133.6" r=".37"/>
</g>
<g fill="none" stroke="#bfbebc" stroke-width=".17">
<path d="M54.3 81.5v1.9"/>
<circle cx="54.3" cy="84.3" r=".93"/>
</g>
<path d="M53.4 81.1l1.8 4.1M55.2 81.1l-1.8 4.1" fill="none" stroke="#f00" stroke-width=".55"/>
<circle cx="59.9" cy="81.5" r=".37" fill="#000080"/>
<g fill="none" stroke="#000080" stroke-width=".17">
<path d="M54.3 79.7h5.6"/>
<circle cx="59.9" cy="81.5" r=".37"/>
</g>
<circle cx="59.9" cy="79.7" r=".37" fill="#000080"/>
<g fill="none" stroke="#000080" stroke-width=".17">
<path d="M18.9 81.5h1.9"/>
<circle cx="59.9" cy="79.7" r=".37"/>
</g>
<g fill="none" stroke="#bfbebc" stroke-width=".17">
<path d="M17 81.5h1.9"/>
<circle cx="16.1" cy="81.5" r=".93"/>
</g>
<path d="M15.2 80.6l4.1 1.9M19.3 80.6l-4.1 1.9" fill="none" stroke="#f00" stroke-width=".55"/>
<circle cx="20.8" cy="81.5" r=".37" fill="#000080"/>
<g fill="none" stroke="#000080" stroke-width=".17">
<path d="M26.4 79.7h1.8"/>
<circle cx="20.8" cy="81.5" r=".37"/>
</g>
<path d="M31.9 79.7h3.8M31.9 81.5h3.8M31.9 83.4h3.8" fill="none" stroke="#000" stroke-width=".17"/>
<path d="M35.5 79.3h.4v2.6h-.4z" fill="none" stroke="#980000" stroke-width=".17"/>
<path d="M35.7 77.8h1.1v7.4h-1.1z" fill="none" stroke="#00f" stroke-width=".17"/>
<g fill="none" stroke="#bfbebc" stroke-width=".17">
<path d="M24.5 79.7h1.9"/>
<circle cx="23.6" cy="79.7" r=".93"/>
</g>
<path d="M22.6 78.7l4.1 1.9M26.7 78.7l-4.1 1.9" fill="none" stroke="#f00" stroke-width=".55"/>
<circle cx="28.2" cy="79.7" r=".37" fill="#000080"/>
<g fill="none" stroke="#000080" stroke-width=".17">
<path d="M26.4 83.4h1.8"/>
<circle cx="28.2" cy="79.7" r=".37"/>
</g>
<g fill="none" stroke="#bfbebc" stroke-width=".17">
<path d="M24.5 83.4h1.9"/>
<circle cx="23.6" cy="83.4" r=".93"/>
</g>
<path d="M22.6 82.5l4.1 1.8M26.7 82.5l-4.1 1.8" fill="none" stroke="#f00" stroke-width=".55"/>
<circle cx="28.2" cy="83.4" r=".37" fill="#000080"/>
<circle cx="28.2" cy="83.4" r=".37" fill="none" stroke="#000080" stroke-width=".17"/>
<path d="M100.8 79.7h3.8v9.3h-3.8z" fill-rule="evenodd" fill="#ffffb0"/>
<path d="M100.8 79.7h3.8v9.3h-3.8z" fill="none" stroke="#800000" stroke-width=".17"/>
<path d="M97.1 81.5h3.7M97.1 83.4h3.7M97.1 85.2h3.7M97.1 87.1h3.7" fill="none" stroke="#000" stroke-width=".17"/>
<path d="M20.8 77.8v3.7h11.1M89.7 81.5h7.4M89.7 83.4h7.4M89.7 85.2h7.4M89.7 87.1h7.4" fill="none" stroke="#000080" stroke-width=".17"/>
<circle cx="20.8" cy="81.5" r=".37" fill="#000080"/>
<circle cx="20.8" cy="81.5" r=".37" fill="none" stroke="#000080" stroke-width=".17"/>
<path d="M100.8 102h3.8v13h-3.8z" fill-rule="evenodd" fill="#ffffb0"/>
<path d="M91.5 106.6v1.9M91.5 107.6h1.9M100.8 102h3.8v13h-3.8z" fill="none" stroke="#800000" stroke-width=".17"/>
<path d="M97.1 103.8h3.7M97.1 105.7h3.7M97.1 107.6h3.7M97.1 109.4h3.7M97.1 111.3h3.7M97.1 113.1h3.7" fill="none" stroke="#000" stroke-width=".17"/>
<path d="M89.7 111.3h7.4M89.7 113.1h7.4M89.7 103.8h7.4M89.7 105.7h7.4M93.4 107.6h3.7" fill="none" stroke="#000080" stroke-width=".17"/>
<circle cx="95.2" cy="107.6" r=".37" fill="#000080"/>
<g fill="none" stroke="#000080" stroke-width=".17">
<path d="M95.2 107.6v1.8h1.9"/>
<circle cx="95.2" cy="107.6" r=".37"/>
</g>
<circle cx="95.2" cy="107.6" r=".37" fill="#000080"/>
<g fill="none" stroke="#000080" stroke-width=".17">
<path d="M130.6 59.2h20.5v7.4h14.9"/>
<circle cx="95.2" cy="107.6" r=".37"/>
</g>
<path d="M115.7 66.6v85.6h-37.2" fill="none" stroke="#000" stroke-width=".17"/>
<circle cx="166" cy="66.6" r=".37" fill="#000080"/>
<g fill="none" stroke="#000080" stroke-width=".17">
<path d="M130.6 62.9h18.6v14.9h29.8"/>
<circle cx="166" cy="66.6" r=".37"/>
</g>
<circle cx="179" cy="77.8" r=".37" fill="#000080"/>
<g fill="none" stroke="#000080" stroke-width=".17">
<path d="M130.6 66.6h16.8v22.4h44.6"/>
<circle cx="179" cy="77.8" r=".37"/>
</g>
<circle cx="192" cy="89" r=".37" fill="#000080"/>
<g fill="none" stroke="#000080" stroke-width=".17">
<path d="M130.6 70.4h14.9v29.7h59.6"/>
<circle cx="192" cy="89" r=".37"/>
</g>
<circle cx="205.1" cy="100.1" r=".37" fill="#000080"/>
<g fill="none" stroke="#000080" stroke-width=".17">
<path d="M130.6 74.1h13v37.2h74.5"/>
<circle cx="205.1" cy="100.1" r=".37"/>
</g>
<circle cx="218.1" cy="111.3" r=".37" fill="#000080"/>
<g fill="none" stroke="#000080" stroke-width=".17">
<path d="M130.6 77.8h11.2v44.6h89.3"/>
<circle cx="218.1" cy="111.3" r=".37"/>
</g>
<circle cx="231.1" cy="122.4" r=".37" fill="#000080"/>
<g fill="none" stroke="#000080" stroke-width=".17">
<path d="M139.9 49.9v1.9h-9.3"/>
<circle cx="231.1" cy="122.4" r=".37"/>
</g>
<circle cx="139.9" cy="49.9" r=".37" fill="#000080"/>
<circle cx="139.9" cy="49.9" r=".37" fill="none" stroke="#000080" stroke-width=".17"/>
<path d="M115.7 152.2h173.2" fill="none" stroke="#000" stroke-width=".17"/>
<g font-size="2.7" fill="#000080">
<text x="9.6" y="8.4">PMOD Board Connection</text>
<text x="80.3" y="8.4">Board Power LED</text>
<text x="117.6" y="8.4">Board Output Status LEDs</text>
<text x="9.6" y="43.8">Control Signals Header Connection</text>
<text x="80.3" y="43.8">External Power Signal</text>
<text x="9.6" y="69.8">Power Signals Selector Jumpers</text>
<text x="80.3" y="69.8">Output Signals for Motor</text>
<text x="9.6" y="99.5">Step Motor Driver IC</text>
</g>
<text font-size="2.5" fill="#800000" x="208.4" y="195.5">Stepper Motor Driver</text>
<g font-size="2" fill="#000080">
<text x="208.8" y="199.3">A3</text>
<text x="223.2" y="199.3">1</text>
<text x="240.3" y="199.3">R00V0</text>
</g>
<g font-size="1.7">
<text x="21.4" y="4">1</text>
<text x="57.3" y="4">2</text>
<text x="93.5" y="4">3</text>
<text x="129.5" y="4">4</text>
<text x="165.6" y="4">5</text>
<text x="201.6" y="4">6</text>
<text x="237.7" y="4">7</text>
<text x="273.8" y="4">8</text>
<text x="37" y="22.6">1</text>
<text x="42.9" y="22.6">2</text>
<text x="5.3" y="27.9">A</text>
<text x="37" y="24.4">3</text>
<text x="37" y="26.3">5</text>
<text x="37" y="28.2">7</text>
<text x="42.9" y="24.4">4</text>
<text x="42.9" y="26.3">6</text>
<text x="42.9" y="28.2">8</text>
<text x="290.1" y="27.9">A</text>
<text x="37" y="30.1">9</text>
<text x="37" y="31.9">11</text>
<text x="42" y="30.1">10</text>
<text x="42.1" y="31.9">12</text>
<text x="27.7" y="54.2">1</text>
<text x="27.7" y="56.1">2</text>
<text x="27.7" y="57.9">3</text>
<text x="27.7" y="59.8">4</text>
<text x="61.2" y="54.2">1</text>
<text x="61.2" y="56.1">2</text>
<text x="61.2" y="57.9">3</text>
<text x="61.2" y="59.8">4</text>
<text x="98.4" y="54.2">1</text>
<text x="98.4" y="56.1">2</text>
<text x="5.4" y="79.6">B</text>
<text x="102.1" y="82.1">1</text>
<text x="102.1" y="84">2</text>
<text x="290.2" y="79.6">B</text>
<text x="102.1" y="85.8">3</text>
<text x="102.1" y="87.7">4</text>
<text x="102.1" y="104.4">1</text>
<text x="102.1" y="106.3">2</text>
<text x="33.4" y="109.8" transform="rotate(-90 33.4 109.8)">16</text>
<text x="37.2" y="109.8" transform="rotate(-90 37.2 109.8)">8</text>
<text x="102.1" y="108.1">3</text>
<text x="102.1" y="110">4</text>
<text x="102.1" y="111.9">5</text>
<text x="102.1" y="113.7">6</text>
<text x="24.1" y="114.7">2</text>
<text x="24.1" y="118.4">7</text>
<text x="27.7" y="115.6">IN1</text>
<text x="27.7" y="119.3">IN2</text>
<text x="34.4" y="116.6" transform="rotate(-90 34.4 116.6)">VCC1</text>
<text x="38.1" y="116.8" transform="rotate(-90 38.1 116.8)">VCC2</text>
<text x="41.3" y="119.3">OUT2</text>
<text x="41.4" y="115.6">OUT1</text>
<text x="48.3" y="114.7">3</text>
<text x="48.3" y="118.4">6</text>
<text x="23.3" y="122.1">10</text>
<text x="23.3" y="125.8">15</text>
<text x="27.7" y="123">IN3</text>
<text x="41.4" y="123">OUT3</text>
<text x="48.3" y="122.1">11</text>
<text x="48.3" y="125.8">14</text>
<text x="5.3" y="131.1">C</text>
<text x="24.1" y="131.4">9</text>
<text x="24.2" y="129.5">1</text>
<text x="27.7" y="130.5">EN1</text>
<text x="27.7" y="126.7">IN4</text>
<text x="41.3" y="126.7">OUT4</text>
<text x="48.3" y="131.4">4</text>
<text x="290.2" y="131.1">C</text>
<text x="27.7" y="132.3">EN2</text>
<text x="34.4" y="137.8" transform="rotate(-90 34.4 137.8)">GND</text>
<text x="38.1" y="137.8" transform="rotate(-90 38.1 137.8)">GND</text>
<text x="41.9" y="132.3">GND</text>
<text x="41.9" y="134.2">GND</text>
<text x="48.3" y="133.2">5</text>
<text x="33.4" y="142.2" transform="rotate(-90 33.4 142.2)">13</text>
<text x="37.2" y="142.2" transform="rotate(-90 37.2 142.2)">12</text>
<text x="5.3" y="182.7">D</text>
<text x="290.1" y="182.7">D</text>
<text x="204.2" y="195.5">Title</text>
<text x="204.2" y="199.3">Size:</text>
<text x="204.2" y="202">Date: 11.12.2022</text>
<text x="204.2" y="203.9">File:</text>
<text x="217.2" y="199.3">Number:</text>
<text x="220" y="202">Time: 13:41:21</text>
<text x="233.9" y="199.3">Revision:</text>
<text x="233.9" y="202">Sheet1</text>
<text x="240.3" y="202">of 1</text>
<text x="21.4" y="206.7">1</text>
<text x="57.3" y="206.7">2</text>
<text x="93.5" y="206.7">3</text>
<text x="129.5" y="206.7">4</text>
<text x="165.6" y="206.7">5</text>
<text x="201.6" y="206.7">6</text>
<text x="237.7" y="206.7">7</text>
<text x="273.8" y="206.7">8</text>
</g>
<g font-size="1.7" fill="#000080">
<text x="49.6" y="8.6">Decoupling capacitors for power line</text>
<text x="97.9" y="17.8">R1</text>
<text x="210.7" y="16.1">LED Power Jumper</text>
<text x="35.6" y="19.8">J1</text>
<text x="57.8" y="21.5">100nF</text>
<text x="57.8" y="19.6">C1</text>
<text x="65.2" y="21.5">10nF</text>
<text x="65.2" y="19.6">C2</text>
<text x="97.9" y="19.6">1K5</text>
<text x="208.4" y="20">J2</text>
<text x="101.2" y="28.9">DS9</text>
<text x="157.1" y="25.2">DS1</text>
<text x="170.1" y="25.2">DS2</text>
<text x="183.1" y="25.2">DS3</text>
<text x="196.1" y="25.2">DS4</text>
<text x="209.2" y="25.2">DS5</text>
<text x="222.2" y="25.2">DS6</text>
<text x="235.2" y="25.2">DS7</text>
<text x="248.3" y="25.2">DS8</text>
<text x="33.8" y="34.7">A-BL254-DA-G12D</text>
<text x="153.7" y="34.5">1K5</text>
<text x="153.7" y="32.6">R2</text>
<text x="166.7" y="34.5">1K5</text>
<text x="166.7" y="32.6">R3</text>
<text x="179.8" y="34.5">1K5</text>
<text x="179.8" y="32.6">R4</text>
<text x="192.8" y="34.5">1K5</text>
<text x="192.8" y="32.6">R5</text>
<text x="205.8" y="34.5">1K5</text>
<text x="205.8" y="32.6">R6</text>
<text x="218.8" y="34.5">1K5</text>
<text x="218.8" y="32.6">R7</text>
<text x="231.9" y="34.5">1K5</text>
<text x="231.9" y="32.6">R8</text>
<text x="244.9" y="34.5">1K5</text>
<text x="244.9" y="32.6">R9</text>
<text x="156.1" y="40.6" transform="rotate(90 156.1 40.6)">IRLML2502</text>
<text x="158" y="40.6" transform="rotate(90 158 40.6)">Q1</text>
<text x="97.1" y="51.4">J3</text>
<text x="143.4" y="52.2">10K</text>
<text x="143.4" y="48.8">R10</text>
<text x="169.1" y="51.8" transform="rotate(90 169.1 51.8)">IRLML2502</text>
<text x="171" y="51.8" transform="rotate(90 171 51.8)">Q2</text>
<text x="97.1" y="58.9">15EDGRC-3.5/2P</text>
<text x="156.5" y="60">R11</text>
<text x="26.3" y="62.6">J4</text>
<text x="59.9" y="62.6">J5</text>
<text x="156.5" y="63.3">10K</text>
<text x="182.2" y="62.9" transform="rotate(90 182.2 62.9)">IRLML2502</text>
<text x="184" y="62.9" transform="rotate(90 184 62.9)">Q3</text>
<text x="169.5" y="71.1">R12</text>
<text x="169.5" y="74.5">10K</text>
<text x="195.2" y="74.1" transform="rotate(90 195.2 74.1)">IRLML2502</text>
<text x="197.1" y="74.1" transform="rotate(90 197.1 74.1)">Q4</text>
<text x="182.6" y="82.3">R13</text>
<text x="35.3" y="87">J7</text>
<text x="65.1" y="85.1">J6</text>
<text x="182.6" y="85.6">10K</text>
<text x="208.2" y="85.2" transform="rotate(90 208.2 85.2)">IRLML2502</text>
<text x="210.1" y="85.2" transform="rotate(90 210.1 85.2)">Q5</text>
<text x="100.8" y="90.5">J8</text>
<text x="195.6" y="93.5">R14</text>
<text x="195.6" y="96.8">10K</text>
<text x="221.2" y="96.4" transform="rotate(90 221.2 96.4)">IRLML2502</text>
<text x="223.1" y="96.4" transform="rotate(90 223.1 96.4)">Q6</text>
<text x="41.2" y="107.2">U1</text>
<text x="208.6" y="107.9">10K</text>
<text x="208.6" y="104.6">R15</text>
<text x="234.3" y="107.6" transform="rotate(90 234.3 107.6)">IRLML2502</text>
<text x="236.2" y="107.6" transform="rotate(90 236.2 107.6)">Q7</text>
<text x="41.2" y="109">L293D</text>
<text x="41.2" y="110.9">L293D</text>
<text x="100.8" y="116.5">J9</text>
<text x="221.6" y="119.1">10K</text>
<text x="221.6" y="115.8">R16</text>
<text x="247.3" y="118.7" transform="rotate(90 247.3 118.7)">IRLML2502</text>
<text x="249.2" y="118.7" transform="rotate(90 249.2 118.7)">Q8</text>
<text x="234.7" y="130.2">10K</text>
<text x="234.7" y="126.9">R17</text>
<text x="250.7" y="194.6">Kocaeli University</text>
<text x="250.7" y="196.5">Engineering Faculty</text>
<text x="208.8" y="203.9">C:\myWorkspace\hardwareProjects\PMOD_Step\Schematics\[01] -Stepper Motor Driver.SchDoc</text>
<text x="250.7" y="198.3">*</text>
<text x="250.7" y="200.2">*</text>
<text x="250.7" y="202">*</text>
</g>
<g font-size="1.7" fill="#800000">
<text x="95.3" y="10.5">VDD</text>
<text x="203.3" y="10.5">VDD</text>
<text x="28.4" y="17.9">VCC</text>
<text x="48.8" y="12.4">VCC</text>
<text x="24.5" y="25.4">Signal4</text>
<text x="24.5" y="27.2">Signal3</text>
<text x="24.5" y="29.1">Signal2</text>
<text x="50.6" y="25.4">Signal8</text>
<text x="50.6" y="27.2">Signal7</text>
<text x="50.6" y="29.1">Signal6</text>
<text x="17.1" y="31">GND</text>
<text x="24.5" y="31">Signal1</text>
<text x="50.6" y="31">Signal5</text>
<text x="61.8" y="31">GND</text>
<text x="95.3" y="38.4">GND</text>
<text x="87" y="47.7">V_EXT</text>
<text x="15.2" y="53.3">Signal1</text>
<text x="48.7" y="53.3">Signal8</text>
<text x="132.5" y="51.4">Signal1</text>
<text x="15.2" y="58.9">Signal4</text>
<text x="15.2" y="55.1">Signal2</text>
<text x="15.2" y="57">Signal3</text>
<text x="48.7" y="58.9">Signal5</text>
<text x="48.7" y="57">Signal6</text>
<text x="48.7" y="55.1">Signal7</text>
<text x="132.5" y="55.1">Signal2</text>
<text x="132.5" y="58.9">Signal3</text>
<text x="151.2" y="55.1">GND</text>
<text x="85.8" y="64.4">GND_EXT</text>
<text x="132.5" y="62.6">Signal4</text>
<text x="132.5" y="66.3">Signal5</text>
<text x="132.5" y="70">Signal6</text>
<text x="164.2" y="66.3">GND</text>
<text x="19" y="75.6">VDD</text>
<text x="26.5" y="75.6">VCC</text>
<text x="58.1" y="73.7">GND</text>
<text x="132.5" y="73.7">Signal7</text>
<text x="132.5" y="77.4">Signal8</text>
<text x="177.2" y="77.4">GND</text>
<text x="91.5" y="81.2">mSig1</text>
<text x="91.5" y="83">mSig2</text>
<text x="25.6" y="88.6">V_EXT</text>
<text x="56" y="88.6">GND_EXT</text>
<text x="91.5" y="84.9">mSig3</text>
<text x="91.5" y="86.7">mSig4</text>
<text x="190.3" y="88.6">GND</text>
<text x="203.3" y="99.7">GND</text>
<text x="34" y="103.5">VCC</text>
<text x="91.5" y="103.5">mSig1</text>
<text x="91.5" y="105.3">mSig2</text>
<text x="87.6" y="108.1">VDD</text>
<text x="91.5" y="110.9">mSig3</text>
<text x="91.5" y="112.8">mSig4</text>
<text x="216.3" y="110.9">GND</text>
<text x="15.2" y="114.7">Signal5</text>
<text x="15.2" y="118.4">Signal6</text>
<text x="52.4" y="114.7">mSig1</text>
<text x="52.4" y="118.4">mSig2</text>
<text x="15.2" y="122.1">Signal7</text>
<text x="15.2" y="125.8">Signal8</text>
<text x="52.4" y="122.1">mSig3</text>
<text x="52.4" y="125.8">mSig4</text>
<text x="229.4" y="122.1">GND</text>
<text x="13.3" y="130.5">VCC</text>
<text x="242.4" y="133.2">GND</text>
<text x="50.6" y="140.7">GND</text>
<text x="33.9" y="150">GND</text>
</g>
<g font-size="1.7" fill="#bfbebc">
<text x="52.4" y="75.6">TP1</text>
<text x="15.2" y="84">TP3</text>
<text x="22.6" y="78.4">TP2</text>
<text x="22.6" y="85.8">TP4</text>
<text x="52.4" y="86.7">TP5</text>
</g>
<g font-size="1.7" fill="#274e13">
<text x="89.6" y="77.4">4-Wire Step Motor</text>
<text x="89.6" y="99.7">6-Wire Step Motor</text>
</g>
</svg>
